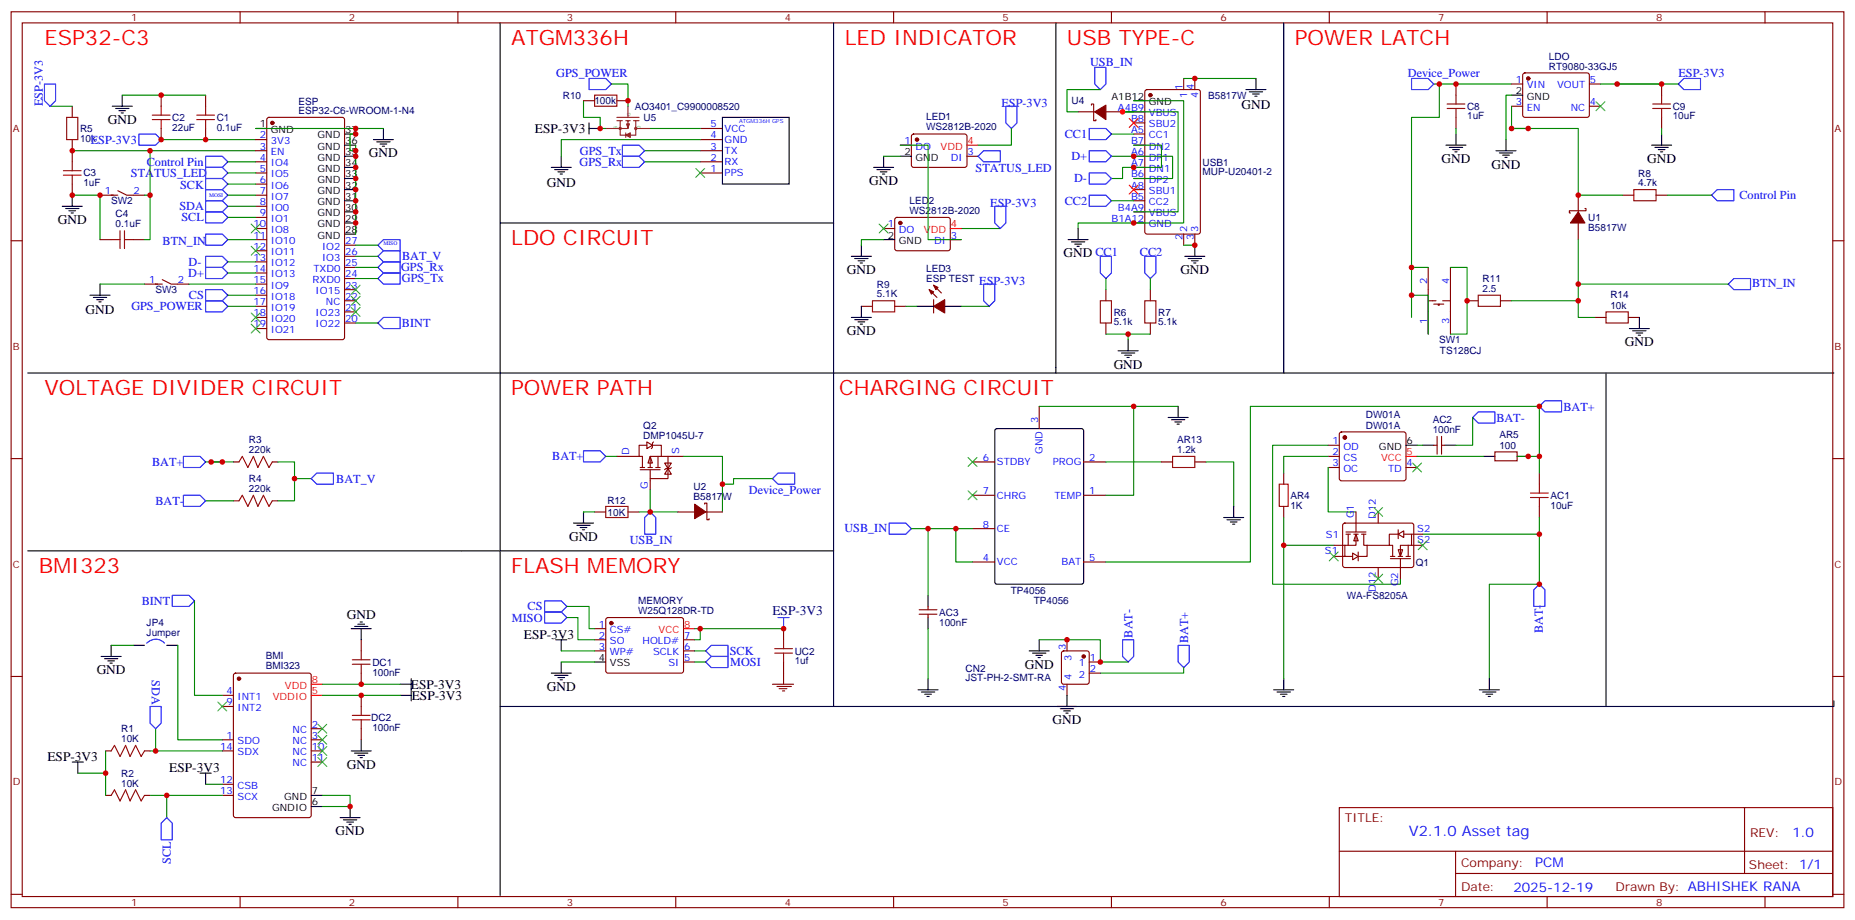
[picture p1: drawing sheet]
<svg xmlns="http://www.w3.org/2000/svg" width="589mm" height="292mm" viewBox="0 0 589 292" stroke-linecap="round" stroke-linejoin="round" font-family="sans-serif">
<g fill="none" stroke="#870000" stroke-width=".35">
<path d="M3.5 3.7h581.8v284.4h-581.8zM7.1 7.3h574.6v277.3h-574.6zM76.2 3.7v3.6M145.3 3.7v3.6M214.5 3.7v3.6M283.6 3.7v3.6M352.8 3.7v3.6M421.9 3.7v3.6M491.1 3.7v3.6M560.2 3.7v3.6M22.9 33.7v3.6M51.2 30.2v3.5"/>
<path d="M65.3 30.2v3.5M342.2 35.5h5.3M346.4 33.4v-.4h.7v5.3h.7v-.3M351 35.5h5.3M359.8 35.5h3.6M359.8 39h3.6M363.6 28.6l.5-.2h16.2l.6 .5 .1 44.7-.5 .6-16.4 .1-.7-.5v-44.7zM375.7 24.9v3.5M379.2 24.9v3.5M462.1 26.7v3.5M462.1 37.3v3.5M527.4 26.7v3.5"/>
<path d="M527.4 37.3v3.5M22.9 44.3v7.1M22.9 58.4v3.5M51.2 40.8v3.5M65.3 40.8v3.5M222.2 40.8h7.1M222.2 44.3h7.1M222.2 47.8h7.1M222.2 51.4h7.1M222.2 54.9h7.1M285.8 46.1h3.5M289.5 42.8l.5-.3 16.5 .1 .4 .7v9.4l-.7 .4h-16.5l-.4-.7v-9.1z"/>
<path d="M306.9 49.6h3.5M359.8 46.1h3.6M359.8 49.6h3.6M359.8 42.5h3.6M359.8 53.1h3.6M359.8 56.7h3.6M3.5 76.4h3.6M359.8 67.2h3.6M359.8 70.8h3.6M359.8 60.2h3.6M359.8 63.7h3.6M375.7 74.3v3.5"/>
<path d="M379.2 74.3v3.5M581.7 76.4h3.6M273.4 97.2h3.5M284 97.2h3.5M294.9 91.9l2.5 2.5M296.3 95.1v4.2M296.3 90.5l2.5 2.5M351 91.9v3.6M365.1 91.9v3.6M453.3 84.9v21.1M453.3 95.5h2.5M455.1 96.5h3.2"/>
<path d="M456.5 96.5v.4h.3v-.4M457.9 95.5h2.5M460.4 84.9v21.1M351 102.5v3.5M365.1 102.5v3.5M329.8 129v7M425.3 137.3l.5-.2h19.8l.5 .2 .2 .5-.1 14.4-.6 .4-20.1-.1-.4-.6v-14.1zM456.1 138.5v5.6M457.6 138.5v5.6M3.5 145.6h3.6M74.1 146.6h1.7M74.1 159h1.7"/>
<path d="M86.4 146.6h1.8M86.4 159h1.8M308.7 146.6h7M308.7 157.2h7M344 146.6h7M344 157.2h7M407.5 150.1v3.6M421.6 141.3h3.5M421.6 144.9h3.5M421.6 148.4h3.5M446.3 148.4h3.5M455.1 141.3h1"/>
<path d="M457.6 141.3h1M474.5 143.4h7v2.9h-7zM488.6 150.1v3.6M581.7 145.6h3.6M308.7 178.4h7M308.7 167.8h7M344 178.4h7M407.5 160.7v3.6M423.3 176.6h3.6M488.6 160.7v3.6M188.7 199.5h3.6M192.5 196.2l.5-.2h23.3l.5 .2 .2 .5-.1 16.5-.6 .4h-23.6l-.4-.7v-16.2z"/>
<path d="M248.7 199.5v3.6M291.7 194.9h5.7M291.7 193.5h5.7M294.6 192.5v1M294.6 194.9v1.1M3.5 214.7h3.6M74.3 213.8l.5-.2h23.3l.6 .5 .1 44.7-.5 .6-23.5 .1-.7-.5v-44.7zM114.7 203.1v3.5M114.7 213.6v3.6M188.7 203.1h3.6M188.7 206.6h3.6M217 203.1h3.5"/>
<path d="M217 206.6h3.5M217 210.1h3.5M248.7 210.1v3.5M581.7 214.7h3.6M33.5 238.3h1.8M45.9 238.3h1.7M70.6 220.7h3.5M70.6 224.2h3.5M70.6 234.8h3.5M70.6 238.3h3.5M98.8 234.8h3.5M98.8 238.3h3.5"/>
<path d="M98.8 231.3h3.5M114.7 220.7v3.5M114.7 231.3v3.5M33.5 252.4h1.8M45.9 252.4h1.7M70.6 248.9h3.5M70.6 252.4h3.5M98.8 241.9h3.5M425.1 256.3h156.6v28.3h-156.6zM553.7 256.4v20.8M425.1 270.2h156.5M462 277.2h119.6"/>
<path d="M462 270.2v14.1M3.5 283.8h3.6M76.2 284.6v3.5M145.3 284.6v3.5M214.5 284.6v3.5M283.6 284.6v3.5M352.8 284.6v3.5M421.9 284.6v3.5M491.1 284.6v3.5M560.2 284.6v3.5M581.7 283.8h3.6"/>
</g>
<g fill="none" stroke="#000" stroke-width=".35">
<path d="M158.7 7.3v276.9M264.6 7.3v167.5h-255.8M335.1 7.3v111.1M35.6 33.7h6.4M36.7 34.4h4.2M37.7 35.1h2.2M38.5 35.8h.7M38.8 30.2v3.5M187 39v3.5M229.3 37.3h21.2v21.1h-21.2zM359.8 32h3.6M175 53.1h6.3"/>
<path d="M176 53.8h4.3M177.1 54.5h2.1M177.8 55.2h.7M178.2 49.6v3.5M187 40.8h3.5M277.3 53.1h6.3M278.3 53.8h4.3M279.4 54.5h2.1M280.1 55.2h.7M280.5 49.6v3.5M285.8 49.6h3.5M459 46.1h6.3"/>
<path d="M460 46.8h4.3M461.1 47.5h2.1M461.8 48.2h.7M462.1 42.5v3.6M524.2 46.1h6.4M525.3 46.8h4.2M526.3 47.5h2.2M527 48.2h.8M527.4 42.5v3.6M19.8 65.5h6.3M20.8 66.2h4.2M21.9 66.9h2.1"/>
<path d="M22.6 67.6h.7M22.9 61.9v3.6M158.7 70.8h105.9M273.4 77.8v3.6M339 76.1h6.4M340.1 76.8h4.2M341.1 77.5h2.2M341.8 78.2h.7M342.2 72.5v3.6M270.2 81.4h6.4M271.3 82.1h4.2M272.3 82.8h2.2"/>
<path d="M273 83.5h.8M273.4 97.2v3.6M291 97.2h5.3M299.9 97.2h5.3M8.8 118.4h398.7M270.2 100.8h6.4M271.3 101.5h4.2M272.3 102.2h2.2M273 102.9h.8M354.9 111.3h6.3M356 112h4.2M357 112.7h2.1"/>
<path d="M357.7 113.5h.7M358.1 107.8v3.5M316 136.2l.4-.2h26.9l.6 .5 .1 48.2-.5 .7h-27.1l-.6-.4-.1-48.3zM370.8 132.5h6.3M371.8 133.2h4.3M372.9 133.9h2.1M373.6 134.6h.7M373.9 129v3.5M446.3 141.3h3.5M451.6 141.3h3.5M458.6 141.3h3.5M471 144.9h3.5"/>
<path d="M481.5 144.9h3.6M388.4 164.3h6.4M389.5 165h4.2M390.5 165.7h2.1M391.2 166.4h.7M391.6 160.7v3.6M111.5 199.5h6.3M112.5 198.8h4.3M113.6 198.1h2.1M114.3 197.4h.7M114.7 199.5v3.6M294.6 188.9v3.6"/>
<path d="M294.6 196v3.5M32.1 208.4h6.4M33.2 209.1h4.2M34.2 209.8h2.1M34.9 210.5h.7M35.3 204.8v3.6M42.3 204.8h3.6M52.9 204.8h3.5M127 217.2h3.5M130.5 215.4v7.1M175 213.6h6.3M176 214.3h4.3"/>
<path d="M176.4 203.1h3.5M177.1 215.1h2.1M177.8 215.8h.7M178.2 203.1v3.5M178.2 210.1v3.5M188.7 210.1h3.6M291.4 218.9h6.3M292.5 219.6h4.2M294.6 215.4v3.5M404.3 218.9h6.3M405.3 219.6h4.3M407.5 215.4v3.5"/>
<path d="M469.5 218.9h6.4M470.6 219.6h4.2M472.7 215.4v3.5M111.5 238.3h6.3M112.5 239h4.3M113.6 239.7h2.1M114.7 234.8v3.5M127 220.7h3.5M293.5 220.3h2.1M294.2 221.1h.7M406.4 220.3h2.1M407.1 221.1h.7"/>
<path d="M471.7 220.3h2.1M472.4 221.1h.7M22.9 241.9h3.6M24.7 241.9v3.5M63.5 245.4h3.5M65.3 245.4v3.5M98.8 256h3.5M98.8 252.4h3.5M107.9 259.5h6.4M111.1 256v3.5M114.3 240.5h.7M109 260.2h4.2"/>
<path d="M110.1 260.9h2.1M110.8 261.6h.7"/>
</g>
<g fill="#870000" stroke="#870000" stroke-width=".35">
<path d="M296.3 90.5l1.4 .7-.7 .7z"/>
<path d="M294.9 91.9l1.4 .7-.7 .7z"/>
<path d="M296.3 97.2l3.6-2.1v4.2z"/>
<path d="M347.5 35.5l3.5-2.1v4.6z"/>
<circle cx="75.8" cy="215.4" r=".53"/>
<circle cx="194" cy="197.8" r=".53"/>
<circle cx="291" cy="44.3" r=".53"/>
<circle cx="365.1" cy="30.2" r=".53"/>
<circle cx="426.9" cy="138.9" r=".53"/>
</g>
<path d="M358.4 37.6l2.8 2.8M361.2 37.6l-2.8 2.8M306.9 46.1h3.5M358.4 58.8l2.8 2.8M361.2 58.8l-2.8 2.8M446.3 144.9h3.5M217 199.5h3.5M98.8 217.2h3.5M98.8 220.7h3.5" fill="none" stroke="#f00" stroke-width=".35"/>
<g fill="none" stroke="#008700" stroke-width=".35">
<path d="M15.9 33.7h7M359.8 32h15.9v38.8h-33.5v1.7M359.8 35.5h-3.5h17.6v31.7h-14.1M455.1 26.7h24.7M513.3 26.7h19.4M22.9 47.8h58.2M51.2 44.3h29.9M204.6 47.8h17.6M204.6 51.4h17.6M280.5 49.6h5.3M321 40.8v5.3h-10.6M352.8 49.6h19.4v7.1h-12.4"/>
<path d="M352.8 42.5h7M359.8 46.1h8.9v7h-12.4v3.6h-3.5M462.1 40.8v1.7M527.4 40.8v1.7M305.2 72.5h12.3M352.8 63.7h7M287.5 97.2h3.5M305.2 97.2h8.8M351 88.4v3.5M365.1 88.4v3.5M351 106h14.1M358.1 106v1.8"/>
<path d="M329.8 129h44.1M359.8 129v28.2h-8.8M65.3 159h8.8M88.2 146.6h5.3v12.4h-5.3M93.5 151.9h5.3M351 146.6h17.7M382.8 146.6h8.8v14.1M421.6 144.9h-14.1v5.2M421.6 148.4v14.1h8.8M421.6 141.3h-17.7v44.1h40.6v-1.7M449.8 141.3h1.8M481.5 144.9h7.1"/>
<path d="M488.6 150.1v-21.1h-91.7v49.4h-45.9M294.6 167.8v21.1M303.4 167.8v10.6h5.3M407.5 173.1h15.8M407.5 164.3v51.1M451.6 169.5h37M488.6 164.3v21.1h-15.9v30M179.9 196h3.5v7.1h5.3M179.9 192.5h7.1v7h1.7M220.5 199.5h28.2M222.2 199.5v3.6h-1.7M294.6 199.5v15.9"/>
<path d="M35.3 204.8h7M56.4 204.8v30h14.2M102.3 217.2h24.7M178.2 210.1h10.5M178.2 206.6h10.5M220.5 210.1h3.5M220.5 206.6h3.5M338.7 203.1h10.5v7h8.9M375.7 211.9v1.7h-26.5M33.5 238.3v14.1M47.6 238.3h23M49.4 231.3v7"/>
<path d="M102.3 220.7h24.7M24.7 245.4h8.8M47.6 252.4h23M52.9 252.4v7.1M65.3 248.9h5.3M102.3 252.4h8.8v3.6h-8.8"/>
</g>
<g fill="none" stroke="#a10000" stroke-width=".35">
<path d="M21.2 37.3h3.5v7h-3.5zM48.3 38h5.7M48.3 36.5h5.7M51.2 33.7v2.8M51.2 38v2.8M62.4 38h5.7M62.4 36.5h5.7M65.3 33.7v2.8M65.3 38v2.8M459.3 34.4h5.7M459.3 33h5.7M462.1 30.2v2.8"/>
<path d="M462.1 34.4v2.9M524.6 34.4h5.6M524.6 33h5.6M527.4 30.2v2.8M527.4 34.4v2.9M20.1 55.6h5.7M20.1 54.2h5.7M22.9 51.4v2.8M22.9 55.6v2.8M276.9 95.5h7.1v3.5h-7.1zM349.2 95.5h3.6v7h-3.6zM363.4 95.5h3.5v7h-3.5z"/>
<path d="M75.8 146.6l1.1-1.7 1.8 3.5 1.7-3.5 1.4 3.5 1.8-3.5 1.8 3.5 1-1.8M75.8 159l1.1-1.8 1.8 3.5 1.7-3.5 1.4 3.5 1.8-3.5 1.8 3.5 1-1.7M406 153.7h2.9v7h-2.9zM485.8 157.9h5.6M485.8 156.5h5.6M488.6 153.7v2.8M488.6 157.9v2.8M111.8 209.4h5.7M111.8 210.8h5.7M114.7 206.6v2.8M114.7 210.8v2.8M245.9 207.3h5.6"/>
<path d="M245.9 205.9h5.6M248.7 203.1v2.8M248.7 207.3v2.8M35.3 238.3l1-1.7 1.8 3.5 1.8-3.5 1.4 3.5 1.7-3.5 1.8 3.5 1.1-1.8M111.8 227h5.7M111.8 228.5h5.7M114.7 224.2v2.8M114.7 228.5v2.8M35.3 252.4l1-1.7 1.8 3.5 1.8-3.5 1.4 3.5 1.7-3.5 1.8 3.5 1.1-1.8"/>
</g>
<g fill="none" stroke="#00f" stroke-width=".35">
<path d="M319.3 33.7h3.5v5.3l-1.8 1.8-1.7-1.8zM347.5 21.4h3.5v5.3l-1.8 1.7-1.7-1.7zM448 24.9h5.3l1.8 1.8-1.8 1.7h-5.3zM532.7 26.7l1.8-1.8h5.3v3.5h-5.3zM65.3 56.7h5.3l1.7 1.7-1.7 1.8h-5.3zM65.3 53.1h5.3l1.7 1.8-1.7 1.8h-5.3zM197.6 49.6h5.2l1.8 1.8-1.8 1.7h-5.2zM197.6 46.1h5.2l1.8 1.7-1.8 1.8h-5.2zM310.4 49.6l1.8-1.8h5.3v3.6h-5.3zM345.7 40.8h5.3l1.8 1.7-1.8 1.8h-5.3zM345.7 54.9h5.3l1.8 1.8-1.8 1.7h-5.3zM345.7 47.8h5.3l1.8 1.8-1.8 1.8h-5.3z"/>
<path d="M65.3 67.2h5.3l1.7 1.8-1.7 1.8h-5.3zM65.3 63.7h5.3l1.7 1.8-1.7 1.7h-5.3zM65.3 60.2h5.3l1.7 1.7-1.7 1.8h-5.3zM119.9 77.8l1.8-1.7h5.3v3.5h-5.3zM345.7 61.9h5.3l1.8 1.8-1.8 1.8h-5.3zM65.3 91.9h5.3l1.7 1.8-1.7 1.8h-5.3zM65.3 84.9h5.3l1.7 1.7-1.7 1.8h-5.3zM65.3 81.4h5.3l1.7 1.7-1.7 1.8h-5.3zM119.9 81.4l1.8-1.8h5.3v3.5h-5.3zM119.9 88.4l1.8-1.8h5.3v3.6h-5.3zM119.9 84.9l1.8-1.8h5.3v3.5h-5.3zM312.2 90.2h3.5v5.3l-1.7 1.7-1.8-1.7z"/>
<path d="M349.2 81.4h3.6v5.2l-1.8 1.8-1.8-1.8zM363.4 81.4h3.5v5.2l-1.8 1.8-1.7-1.8zM488.6 129l1.8-1.8h5.3v3.5h-5.3zM58.2 157.2h5.3l1.8 1.8-1.8 1.7h-5.3zM98.8 151.9l1.7-1.8h5.3v3.6h-5.3zM282.2 166h5.3l1.8 1.8-1.8 1.7h-5.3zM172.9 194.2h5.3l1.7 1.8-1.7 1.8h-5.3zM172.9 190.7h5.3l1.7 1.8-1.7 1.7h-5.3zM246.9 196h3.6M248.7 196v3.5M488.6 185.4l1.8 1.8v5.3h-3.6v-5.3zM46.6 204.1a4 4 0 0 1 5.6 0"/>
<path d="M224 210.1l1.8-1.7h5.3v3.5h-5.3zM224 206.6l1.8-1.8h5.3v3.6h-5.3zM356.3 203.1h3.5v5.3l-1.7 1.7-1.8-1.7zM373.9 204.8h3.6v5.3l-1.8 1.8-1.8-1.8zM47.6 224.2h3.6v5.3l-1.8 1.8-1.8-1.8zM51.2 261.3l1.7-1.8 1.8 1.8v5.3h-3.5z"/>
</g>
<path d="M245.2 217.2h6.7M246.6 217.9h4.6M247.3 218.6h2.5M248.4 219.3h.7M248.7 213.6v3.6" fill="none" stroke="#800000" stroke-width=".35"/>
<g fill="#fff" stroke="#870000" stroke-width=".35">
<path d="M430.4 169.5l.7 2.2h-1.4z"/>
<path d="M429.3 175.5l1.8 1.1-1.8 1.1z"/>
</g>
<path d="M423.3 173.1h3.6M427.2 168.8h6.4M427.2 169.5h1.4M427.9 169.5v3.6M429.7 169.5h1.4M430.4 169.5v3.6h-3.5v3.5h2.4M430.4 162.5v6.3M431.1 175.2v2.8M432.2 169.5h1.4M432.9 169.5v3.6h1v3.5h-2.8M437.4 162.5v3.5" fill="none" stroke="#870000" stroke-width=".35"/>
<g fill="#fff" stroke="#870000" stroke-width=".35">
<path d="M443.8 174.5h1.4l-.7 2.1z"/>
<path d="M443.8 169.5l1.8-1v2.1z"/>
</g>
<g fill="none" stroke="#870000" stroke-width=".35">
<path d="M426.4 166.2l.5-.2 21.4 .1 .4 .6v13l-.7 .4h-21.4l-.4-.7v-12.7zM433.9 173.1h7.1M441.3 177.3h6.4M441.3 176.6h1.4M443.8 169.5h-2.8v3.6h1v3.5M443.8 168.1v2.9M443.8 176.6h1.4M444.5 177.3v6.4M445.6 169.5h2.4v3.6h-3.5v3.5M446.3 176.6h1.4M447 173.1v3.5M448 173.1h3.6"/>
<path d="M448 169.5h3.6M437.4 180.1v3.6"/>
</g>
<path d="M289.3 167.8h19.4" fill="none" stroke="#008700" stroke-width=".35"/>
<path d="M407.5 118.4h174.6" fill="none" stroke="#000" stroke-width=".35"/>
<path d="M206.4 144.9l.7 2.1h-1.4z" fill="#fff" stroke="#870000" stroke-width=".35"/>
<g fill="none" stroke="#870000" stroke-width=".35">
<path d="M84.9 37.5l.5-.2h23.3l.6 .4 .1 69.4-.5 .7h-23.5l-.7-.5v-69.3zM185.2 32h3.5M195.8 32h3.5M479.8 26.7h3.5M479.8 33.7h3.5M483.5 23.3l.5-.2 20 .1 .5 .6-.1 13-.6 .5-20.1-.1-.4-.7v-12.7zM504.5 26.7h3.5M504.5 33.7h3.5M81.1 44.3h3.6M81.1 47.8h3.6M81.1 51.4h3.6M81.1 54.9h3.6"/>
<path d="M81.1 58.4h3.6M31.7 61.9h5.7M31.7 76.1h3.6M37.4 60.5l2.8 1.4h5.7M42.3 76.1h3.6M81.1 61.9h3.6M81.1 72.5h3.6M81.1 76.1h3.6M81.1 65.5h3.6M81.1 69h3.6M81.1 79.6h3.6M109.4 77.8h3.5"/>
<path d="M280.5 72.5h3.5M284.2 69.2l.5-.2 16.5 .1 .4 .6v9.5l-.7 .4-16.5-.1-.4-.6v-9.2zM301.6 76.1h3.6M500.9 61.9v5.3M500.9 70.8v5.3M503.1 66.2h.3v.7h-5.3v.7h.4M515.1 61.9h3.5M525.6 61.9h3.6M45.9 90.2h5.6M51.5 88.8l2.8 1.4h5.7M81.1 83.1h3.6M81.1 86.6h3.6"/>
<path d="M81.1 90.2h3.6M81.1 93.7h3.6M81.1 97.2h3.6M109.4 99h3.5M109.4 95.5h3.5M109.4 91.9h3.5M109.4 88.4h3.5M109.4 84.9h3.5M109.4 81.4h3.5M465.7 95.5h3.5M476.2 95.5h3.6M81.1 100.8h3.6"/>
<path d="M81.1 104.3h3.6M109.4 102.5h3.5M506.2 100.8h3.6M516.8 100.8h3.5M195.8 144.9h7M203.2 149.1h6.3M203.2 148.4h1.4M205.3 140.3l1.8 1-1.8 1.1zM205.3 141.3h-2.5v3.6h1.1v3.5M205.7 148.4h1.4M206.4 149.1v6.3M207.1 141.3h2.8v3.6"/>
<path d="M207.4 140.3l-.3 .3v1.4l-.4 .4M208.1 148.4h1.4M208.8 144.9v3.5M209.9 144.9h-3.5v3.5M209.9 144.9h7.1M211 147h2.1l-1.1 1.7zM212 148.7l1.1 1.8h-2.1zM212 144.9v7h-5.6M213.1 148.4l-.4 .3h-1.4l-.3 .4M368.7 146.6h3.5M379.2 146.6h3.6M188.7 162.5h3.6"/>
<path d="M199.3 162.5h3.5M215.2 162.5h5.3M223.7 160v-.3h.7v5.3h.7v-.4M224 162.5h5.3M337.1 206.8l.5-.2h7.4l.5 .2 .2 .5v9.2l-.2 .5-.5 .2h-7.4l-.5-.3-.2-.4v-9.2zM338.7 203.1v3.5M338.7 217.2v3.5M345.7 210.1h3.5M345.7 213.6h3.5"/>
</g>
<g fill="none" stroke="#00f" stroke-width=".35">
<path d="M14.1 26.7h3.5v5.3l-1.7 1.7-1.8-1.7zM187 24.9h5.3l1.7 1.8-1.7 1.7h-5.3zM44.1 42.5h5.3l1.8 1.8-1.8 1.8h-5.3zM65.3 49.6h5.3l1.7 1.8-1.7 1.7h-5.3zM65.3 74.3h5.3l1.7 1.8-1.7 1.7h-5.3zM315.7 65.5h3.6v5.3l-1.8 1.7-1.8-1.7zM543.3 61.9l1.7-1.7h5.3v3.5h-5.3zM65.3 95.5h5.3l1.7 1.7-1.7 1.8h-5.3zM548.6 90.2l1.7-1.8h5.3v3.5h-5.3zM119.9 102.5l1.8-1.7h5.3v3.5h-5.3zM467.4 132.5l1.8-1.8h5.3v3.6h-5.3zM58.2 144.9h5.3l1.8 1.7-1.8 1.8h-5.3z"/>
<path d="M185.2 143.1h5.3l1.8 1.8-1.8 1.7h-5.3zM245.2 151.9l1.7-1.8h5.3v3.6h-5.3zM206.4 162.5l1.7 1.8v5.2h-3.5v-5.2zM54.7 188.9h5.3l1.7 1.8-1.7 1.8h-5.3z"/>
</g>
<path d="M188.7 30.2h7.1v3.5h-7.1zM35.3 76.1h2.8M38.1 73.2v5.7M39.5 76.1h2.8M39.5 73.2v5.7M518.6 60.2h7v3.5h-7zM469.2 93.7h7v3.5h-7zM509.8 99h7v3.5h-7zM372.2 144.9h7v3.5h-7zM192.3 160.7h7v3.6h-7z" fill="none" stroke="#a10000" stroke-width=".35"/>
<g fill="none" stroke="#000" stroke-width=".35">
<path d="M407.5 7.3v111.1M395.5 28.4h6.3M396.5 29.1h4.3M397.6 29.8h2.1M398.3 30.6h.7M398.6 24.9v3.5M479.8 30.2h3.5M81.1 40.8h3.6M109.4 56.7h3.5M109.4 53.1h3.5M109.4 49.6h3.5M109.4 46.1h3.5"/>
<path d="M109.4 42.5h3.5M118.5 44.3h6.4M119.6 45h4.2M120.6 45.7h2.2M121.4 46.4h.7M121.7 40.8v3.5M474.8 47.8h6.4M475.9 48.5h4.2M477 49.2h2.1M477.7 50h.7M478 44.3v3.5M109.4 74.3h3.5"/>
<path d="M109.4 70.8h3.5M109.4 67.2h3.5M109.4 63.7h3.5M109.4 60.2h3.5M280.5 76.1h3.5M379.2 77.8v3.6M28.6 93.7h6.3M29.6 94.4h4.3M30.7 95.1h2.1M31.4 95.8h.7M31.7 90.2v3.5M376.1 81.4h6.3"/>
<path d="M377.1 82.1h4.3M378.2 82.8h2.1M378.9 83.5h.7M509.8 118.4v105.8M517.2 104.3h6.3M518.2 105h4.3M519.3 105.7h2.1M520 106.4h.7M520.3 100.8v3.5M182 166h6.4M183.1 166.7h4.2M184.1 167.4h2.2"/>
<path d="M184.9 168.1h.7M185.2 162.5v3.5M264.6 174.8v49.4M326.7 206.6h6.3M327.7 207.3h4.3M328.8 208h2.1M329.5 208.7h.7M329.8 203.1v3.5M158.7 224.2h105.9M335.5 224.2h6.3M336.5 224.9h4.3M337.6 225.6h2.1"/>
<path d="M338.3 226.3h.7M338.7 220.7v3.5M582.1 222.5v1.7h-317.5"/>
</g>
<g fill="none" stroke="#008700" stroke-width=".35">
<path d="M38.8 30.2h26.5M185.2 32v5.3h5.3v3.5h1.8M194 26.7h5.3v7M349.2 28.4h-10.5v7.1h3.5M375.7 24.9h22.9M456.8 26.7v10.6h-8.8v47.6M479.8 33.7v7.1h5.3M479.8 30.2h-1.8v14.1M508 26.7h19.4M47.6 47.8v14.1h-1.7M72.3 54.9h8.8M72.3 51.4h8.8"/>
<path d="M72.3 58.4h8.8M81.1 40.8h31.8v1.7h-1.8v5.3h1.8v26.5M112.9 40.8h8.8M112.9 46.1v1.7M206.4 40.8h15.8M222.2 44.3h-44v5.3M285.8 46.1h8.8v30h10.6M479.8 40.8h21.1v21.1h14.2M22.9 61.9h8.8v14.2M47.6 61.9v14.2h-1.7M72.3 65.5h8.8M72.3 69h8.8"/>
<path d="M72.3 76.1h8.8M72.3 61.9h8.8M112.9 77.8h7M280.5 76.1h-7.1v1.7M375.7 77.8h3.5M500.9 76.1v14.1h47.7M529.2 61.9h14.1M31.7 90.2h14.2M60 90.2h21.1M72.3 83.1h8.8M72.3 86.6h8.8M72.3 97.2h8.8"/>
<path d="M72.3 93.7h8.8M112.9 88.4h7M112.9 84.9h7M112.9 81.4h7M448 93.7h5.3v12.3M453.3 84.9h-5.3v15.9M460.4 84.9h5.3v21.1h-5.3M500.9 90.2v5.3h-21.1M500.9 95.5v5.3h5.3M112.9 102.5h7M467.4 132.5v8.8h-5.3M65.3 146.6h8.8"/>
<path d="M192.3 144.9h3.5M206.4 155.4v7.1M217 144.9h12.3v17.6M245.2 151.9h-12.4v1.8h-3.5M449.8 144.9h21.2M185.2 162.5h3.5M202.8 162.5h12.4M61.7 190.7v30h8.9M329.8 203.1h8.9"/>
</g>
<g fill="none" stroke="#8c2424" stroke-width=".35">
<path d="M195.8 37.3h7M195.8 38.3h1.8M196.8 38.3v4.6h5v-4.6M198.6 38.3h1.4M199 39.4l.3 1M199 39.4h.7M199 39.4l.3 1.4M199.3 33.7v3.6M199.3 38.3v2.1M199.7 39.4l-.4 .7M199.7 39.4l-.4 1M199.7 39.4l-.4 1.4"/>
<path d="M201.1 38.3h1.7M192.3 40.8h7M198.6 42.9l1.4-.7v1.4zM198.6 42.2v1.4M199.3 42.9l.4 .4M199.3 42.9l.7 .4M199.7 42.5l-.4 .4M200 42.5l-.7 .4M201.8 40.8h4.6"/>
<circle cx="196.9" cy="40.8" r=".35"/>
<circle cx="201.8" cy="40.8" r=".35"/>
</g>
<g fill="none" stroke="#3c3" stroke-width=".35">
<path d="M506.6 32.3l2.8 2.8M509.4 32.3l-2.8 2.8M220.8 53.5l2.9 2.8M223.7 53.5l-2.9 2.8M79.7 71.1l2.8 2.8M79.7 78.2l2.8 2.8M82.5 71.1l-2.8 2.8M82.5 78.2l-2.8 2.8M279 71.1l2.9 2.8M281.9 71.1l-2.9 2.8M79.7 99.3l2.8 2.9M82.5 99.3l-2.8 2.9"/>
<path d="M111.5 94.1l2.8 2.8M111.5 97.6l2.8 2.8M111.5 90.5l2.8 2.8M114.3 94.1l-2.8 2.8M114.3 97.6l-2.8 2.8M114.3 90.5l-2.8 2.8M79.7 102.9l2.8 2.8M82.5 102.9l-2.8 2.8M307.3 145.2l2.8 2.8M307.3 155.8l2.8 2.8M310.1 145.2l-2.8 2.8M310.1 155.8l-2.8 2.8"/>
<path d="M448.4 147l2.8 2.8M451.2 147l-2.8 2.8M421.9 175.2l2.8 2.8M424.7 175.2l-2.8 2.8M436 161.1l2.9 2.8M438.9 161.1l-2.9 2.8M450.1 171.7l2.9 2.8M453 171.7l-2.9 2.8M436 182.2l2.9 2.9M438.9 182.2l-2.9 2.9M69.1 222.8l2.9 2.8M72 222.8l-2.9 2.8"/>
<path d="M100.9 229.9l2.8 2.8M100.9 233.4l2.8 2.8M100.9 236.9l2.8 2.8M103.7 229.9l-2.8 2.8M103.7 233.4l-2.8 2.8M103.7 236.9l-2.8 2.8M100.9 240.5l2.8 2.8M103.7 240.5l-2.8 2.8"/>
</g>
<g fill="#870000" stroke="#870000" stroke-width=".35">
<path d="M500.9 67.2l2.2 3.6h-4.6z"/>
<path d="M220.5 160l3.5 2.5-3.5 2.1z"/>
<circle cx="285.7" cy="70.8" r=".53"/>
<circle cx="86.4" cy="39" r=".53"/>
<circle cx="485.1" cy="24.9" r=".53"/>
<circle cx="344" cy="208.4" r=".53"/>
</g>
<path d="M301.6 72.5h3.6" fill="none" stroke="#f00" stroke-width=".35"/>
<g fill="#c00">
<circle cx="33.5" cy="245.4" r=".88"/>
<circle cx="111.1" cy="256" r=".88"/>
<circle cx="49.4" cy="238.3" r=".88"/>
<circle cx="52.9" cy="252.4" r=".88"/>
<circle cx="114.7" cy="217.2" r=".88"/>
<circle cx="114.7" cy="220.7" r=".88"/>
<circle cx="93.5" cy="151.9" r=".88"/>
<circle cx="248.7" cy="199.5" r=".88"/>
<circle cx="222.3" cy="199.5" r=".88"/>
<circle cx="358.1" cy="106" r=".88"/>
<circle cx="527.4" cy="26.7" r=".88"/>
<circle cx="462.1" cy="26.7" r=".88"/>
<circle cx="488.6" cy="185.4" r=".88"/>
<circle cx="488.6" cy="129" r=".88"/>
<circle cx="407.5" cy="173.1" r=".88"/>
<circle cx="488.6" cy="144.9" r=".88"/>
<circle cx="488.6" cy="169.5" r=".88"/>
<circle cx="485.1" cy="144.9" r=".88"/>
<circle cx="294.6" cy="167.8" r=".88"/>
<circle cx="303.4" cy="167.8" r=".88"/>
<circle cx="206.4" cy="162.5" r=".88"/>
<circle cx="359.8" cy="129" r=".88"/>
<circle cx="379.2" cy="77.8" r=".88"/>
<circle cx="448" cy="93.7" r=".88"/>
<circle cx="47.6" cy="47.8" r=".88"/>
<circle cx="22.9" cy="61.9" r=".88"/>
<circle cx="199.3" cy="32" r=".88"/>
<circle cx="190.5" cy="40.8" r=".88"/>
<circle cx="65.3" cy="44.3" r=".88"/>
<circle cx="51.2" cy="44.3" r=".88"/>
<circle cx="51.2" cy="30.2" r=".88"/>
<circle cx="379.2" cy="24.9" r=".88"/>
<circle cx="359.8" cy="53.1" r=".88"/>
<circle cx="359.8" cy="49.6" r=".88"/>
</g>
<circle cx="356.3" cy="35.5" r=".88" fill="#f00"/>
<g fill="#c00">
<circle cx="359.8" cy="70.8" r=".88"/>
<circle cx="112.9" cy="70.8" r=".88"/>
<circle cx="112.9" cy="67.2" r=".88"/>
<circle cx="112.9" cy="63.7" r=".88"/>
<circle cx="112.9" cy="60.2" r=".88"/>
<circle cx="112.9" cy="56.7" r=".88"/>
<circle cx="112.9" cy="53.1" r=".88"/>
<circle cx="112.9" cy="49.6" r=".88"/>
<circle cx="112.9" cy="42.5" r=".88"/>
<circle cx="112.9" cy="47.8" r=".88"/>
<circle cx="513.3" cy="26.7" r=".88"/>
<circle cx="338.7" cy="203.1" r=".88"/>
<circle cx="349.3" cy="210.1" r=".88"/>
<circle cx="479.8" cy="40.8" r=".88"/>
<circle cx="485.1" cy="40.8" r=".88"/>
<circle cx="500.9" cy="61.9" r=".88"/>
<circle cx="465.7" cy="95.5" r=".88"/>
<circle cx="500.9" cy="90.2" r=".88"/>
<circle cx="500.9" cy="95.5" r=".88"/>
<circle cx="456.8" cy="26.7" r=".88"/>
<circle cx="448" cy="84.9" r=".88"/>
<circle cx="229.3" cy="153.7" r=".88"/>
<circle cx="112.9" cy="40.8" r=".88"/>
<circle cx="22.9" cy="47.8" r=".88"/>
<circle cx="47.6" cy="61.9" r=".88"/>
<circle cx="31.8" cy="61.9" r=".88"/>
<circle cx="70.6" cy="146.6" r=".88"/>
<circle cx="67" cy="146.6" r=".88"/>
</g>
<g font-size="6.7" fill="#f00">
<text x="14.1" y="14.3">ESP32-C3</text>
<text x="162.3" y="14.3">ATGM336H</text>
<text x="268.1" y="14.3">LED INDICATOR</text>
<text x="338.7" y="14.3">USB TYPE-C</text>
<text x="411" y="14.3">POWER LATCH</text>
<text x="162.3" y="77.8">LDO CIRCUIT</text>
<text x="14.1" y="125.4">VOLTAGE DIVIDER CIRCUIT</text>
<text x="162.3" y="125.4">POWER PATH</text>
<text x="266.3" y="125.4">CHARGING CIRCUIT</text>
<text x="12.3" y="181.9">BMI323</text>
<text x="162.3" y="181.9">FLASH MEMORY</text>
</g>
<text font-size="4.6" fill="#00f" x="447.2" y="265.4">V2.1.0 Asset tag</text>
<g font-size="4.2">
<text x="394.1" y="34.5">GND</text>
<text x="34.2" y="39.4">GND</text>
<text x="169.8" y="42.2">ESP-3V3</text>
<text x="117.1" y="50">GND</text>
<text x="457.6" y="51.7">GND</text>
<text x="473.4" y="53.5">GND</text>
<text x="522.8" y="51.7">GND</text>
<text x="173.6" y="59.2">GND</text>
<text x="275.9" y="58.8">GND</text>
<text x="18.3" y="71.1">GND</text>
<text x="337.6" y="81.7">GND CC1</text>
<text x="268.8" y="87">GND</text>
<text x="374.6" y="87">GND</text>
<text x="27.2" y="99.8">GND</text>
<text x="268.8" y="106.4">GND</text>
<text x="515.8" y="109.9">GND</text>
<text x="353.5" y="117">GND</text>
<text x="180.6" y="171.7">GND</text>
<text x="110.1" y="196.4">GND</text>
<text x="166.3" y="202.7">ESP-3V3</text>
<text x="30.7" y="214">GND</text>
<text x="325.3" y="212.2">GND</text>
<text x="130.4" y="218.6">ESP-3V3</text>
<text x="173.6" y="219.3">GND</text>
<text x="130.7" y="222.1">ESP-3V3</text>
<text x="334.1" y="229.9">GND</text>
<text x="15.1" y="241.5">ESP-3V3</text>
<text x="53.7" y="245">ESP-3V3</text>
<text x="110.1" y="244">GND</text>
<text x="106.5" y="265.1">GND</text>
</g>
<text font-size="4.2" fill="#000080" x="245.2" y="195.3">ESP-3V3</text>
<g font-size="4.2" fill="#00f">
<text x="568.9" y="265.6">1.0</text>
<text x="487.3" y="275.2">PCM</text>
<text x="480.3" y="283">2025-12-19</text>
</g>
<g font-size="3.9" fill="#00f">
<text x="346" y="20.9">USB_IN</text>
<text x="176.6" y="24.4">GPS_POWER</text>
<text x="446.9" y="24.4">Device_Power</text>
<text x="532.8" y="24.4">ESP-3V3</text>
<text x="13.6" y="33.7" transform="rotate(-90 13.6 33.7)">ESP-3V3</text>
<text x="317.9" y="34">ESP-3V3</text>
<text x="28.8" y="45.6">ESP-3V3</text>
<text x="338" y="43.8">CC1</text>
<text x="46.6" y="52.7">Control Pin</text>
<text x="184" y="52.7">GPS_Rx</text>
<text x="184.1" y="49.1">GPS_Tx</text>
<text x="340" y="50.8">D+</text>
<text x="41.6" y="56.2">STATUS_LED</text>
<text x="309.7" y="54.4">STATUS_LED</text>
<text x="340.9" y="57.9">D-</text>
<text x="57.2" y="60">SCK</text>
<text x="314.3" y="65.8">ESP-3V3</text>
<text x="338" y="64.9">CC2</text>
<text x="552.1" y="63.3">Control Pin</text>
<text x="57" y="66.7">SDA</text>
<text x="57.6" y="70.2">SCL</text>
<text x="51.6" y="77.8">BTN_IN</text>
<text x="127.6" y="82.7">BAT_V</text>
<text x="361.8" y="81.4">CC2</text>
<text x="59.8" y="87.9">D+</text>
<text x="59.9" y="84.4">D-</text>
<text x="127.3" y="86.1">GPS_Rx</text>
<text x="127.6" y="89.6">GPS_Tx</text>
<text x="60" y="94.8">CS</text>
<text x="310.8" y="90.5">ESP-3V3</text>
<text x="556.1" y="90.9">BTN_IN</text>
<text x="41.7" y="98.4">GPS_POWER</text>
<text x="127.6" y="103.9">BINT</text>
<text x="496.3" y="130.4">BAT+</text>
<text x="474.9" y="133.9">BAT-</text>
<text x="48.3" y="147.8">BAT+</text>
<text x="175.3" y="146.1">BAT+</text>
<text x="106.7" y="153.2">BAT_V</text>
<text x="49.4" y="160.2">BAT-</text>
<text x="237.7" y="156.7">Device_Power</text>
<text x="199.9" y="172.6">USB_IN</text>
<text x="268" y="169">USB_IN</text>
<text x="45" y="192">BINT</text>
<text x="162.5" y="197.3">MISO</text>
<text x="167.5" y="193.7">CS</text>
<text x="359.5" y="202.4" transform="rotate(-90 359.5 202.4)">BAT-</text>
<text x="489.7" y="201" transform="rotate(-90 489.7 201)">BAT-</text>
<text x="231.6" y="207.8">SCK</text>
<text x="377.1" y="204.2" transform="rotate(-90 377.1 204.2)">BAT+</text>
<text x="48.2" y="215.9" transform="rotate(90 48.2 215.9)">SDA</text>
<text x="231.8" y="211.4">MOSI</text>
<text x="54.2" y="274.2" transform="rotate(-90 54.2 274.2)">SCL</text>
</g>
<g font-size="3.9" fill="#800">
<text x="426.9" y="260.9">TITLE:</text>
<text x="555.5" y="265.6">REV:</text>
<text x="463.8" y="275.1">Company:</text>
<text x="555.1" y="275.7">Sheet: 1/1</text>
<text x="463.8" y="282.8">Date:</text>
<text x="512.8" y="282.9">Drawn By: ABHISHEK RANA</text>
</g>
<g font-size="3.2" fill="#800">
<text x="41.6" y="6.7">1</text>
<text x="110.8" y="6.7">2</text>
<text x="179.9" y="6.7">3</text>
<text x="249.1" y="6.7">4</text>
<text x="318.2" y="6.7">5</text>
<text x="387.3" y="6.7">6</text>
<text x="456.5" y="6.7">7</text>
<text x="525.6" y="6.7">8</text>
<text x="4.1" y="41.8">A</text>
<text x="582.3" y="41.8">A</text>
<text x="4.1" y="111">B</text>
<text x="582.3" y="111">B</text>
<text x="4.1" y="180.1">C</text>
<text x="582.3" y="180.1">C</text>
<text x="4.1" y="249.3">D</text>
<text x="582.3" y="249.3">D</text>
<text x="41.6" y="287.5">1</text>
<text x="110.8" y="287.5">2</text>
<text x="179.9" y="287.5">3</text>
<text x="249.1" y="287.5">4</text>
<text x="318.2" y="287.5">5</text>
<text x="387.3" y="287.5">6</text>
<text x="456.5" y="287.5">7</text>
<text x="525.6" y="287.5">8</text>
</g>
<g font-size="3.2" fill="#000080">
<text x="491.7" y="22.1">RT9080-33GJ5</text>
<text x="491.7" y="19.1">LDO</text>
<text x="94.8" y="33.2">ESP</text>
<text x="178.7" y="31.4">R10</text>
<text x="188.7" y="33.1">100k</text>
<text x="201.5" y="34.9">AO3401_C9900008520</text>
<text x="340.1" y="33.1">U4</text>
<text x="383.5" y="31.3">B5817W</text>
<text x="465.7" y="34.9">C8</text>
<text x="530.9" y="34.9">C9</text>
<text x="25.4" y="41.9">R5</text>
<text x="54.7" y="41.6">22uF</text>
<text x="54.7" y="38.4">C2</text>
<text x="68.8" y="41.6">0.1uF</text>
<text x="68.8" y="38.4">C1</text>
<text x="94.8" y="36.2">ESP32-C6-WROOM-1-N4</text>
<text x="204.3" y="38.4">U5</text>
<text x="294" y="41.3">WS2812B-2020</text>
<text x="294" y="38.1">LED1</text>
<text x="465.7" y="37.8">1uF</text>
<text x="530.9" y="37.8">10uF</text>
<text x="25.4" y="45.1">10k</text>
<text x="381.7" y="52.5">USB1</text>
<text x="26.5" y="59.1">1uF</text>
<text x="26.5" y="56">C3</text>
<text x="381.7" y="55.7">MUP-U20401-2</text>
<text x="520" y="59.1">4.7k</text>
<text x="520" y="56.1">R8</text>
<text x="35.2" y="64.9">SW2</text>
<text x="288.7" y="64.6">LED2</text>
<text x="36.7" y="69">C4</text>
<text x="288.7" y="67.8">WS2812B-2020</text>
<text x="504.1" y="70.2">U1</text>
<text x="36.7" y="72.2">0.1uF</text>
<text x="504.1" y="73.3">B5817W</text>
<text x="294" y="89.5">ESP TEST</text>
<text x="294" y="86.3">LED3</text>
<text x="470.6" y="89.4">R11</text>
<text x="49.4" y="93.1">SW3</text>
<text x="278.4" y="94.4">5.1K</text>
<text x="278.4" y="91.3">R9</text>
<text x="470.6" y="92.6">2.5</text>
<text x="511.2" y="94.7">R14</text>
<text x="353.5" y="100.2">R6</text>
<text x="367.6" y="100.2">R7</text>
<text x="511.2" y="97.9">10k</text>
<text x="353.5" y="103.3">5.1k</text>
<text x="367.6" y="103.3">5.1k</text>
<text x="456.8" y="109">SW1</text>
<text x="457" y="112.5">TS128CJ</text>
<text x="204.2" y="136">Q2</text>
<text x="433.6" y="136">DW01A</text>
<text x="433.6" y="132.8">DW01A</text>
<text x="454.7" y="137.4">100nF</text>
<text x="454.7" y="134.2">AC2</text>
<text x="79" y="143.8">220k</text>
<text x="79" y="140.6">R3</text>
<text x="204.2" y="139.2">DMP1045U-7</text>
<text x="373.6" y="143.8">1.2k</text>
<text x="373.6" y="140.7">AR13</text>
<text x="475.9" y="142.4">100</text>
<text x="475.9" y="139.2">AR5</text>
<text x="79" y="152.9">R4</text>
<text x="220.1" y="155.5">U2</text>
<text x="79" y="156.1">220k</text>
<text x="192.8" y="160.1">R12</text>
<text x="220.1" y="158.6">B5817W</text>
<text x="409.6" y="161.6">1K</text>
<text x="409.6" y="158.3">AR4</text>
<text x="492.1" y="161.6">10uF</text>
<text x="492.1" y="158.3">AC1</text>
<text x="192.8" y="163.6">10K</text>
<text x="449.4" y="179.5">Q1</text>
<text x="202.5" y="191.6">MEMORY</text>
<text x="320.8" y="188.4">TP4056</text>
<text x="328.2" y="191.7">TP4056</text>
<text x="427.5" y="190.1">WA-FS8205A</text>
<text x="202.5" y="194.8">W25Q128DR-TD</text>
<text x="298.1" y="195.4">AC3</text>
<text x="46.6" y="201.8">Jumper</text>
<text x="46.6" y="198.6">JP4</text>
<text x="298.1" y="198.6">100nF</text>
<text x="84.3" y="209.3">BMI</text>
<text x="252.2" y="207.8">UC2</text>
<text x="84.3" y="212.5">BMI323</text>
<text x="118.2" y="214.4">100nF</text>
<text x="118.2" y="211.3">DC1</text>
<text x="252.2" y="210.7">1uf</text>
<text x="306.5" y="213.2">CN2</text>
<text x="306.5" y="216.2">JST-PH-2-SMT-RA</text>
<text x="38.5" y="232.3">R1</text>
<text x="117.8" y="228.9">DC2</text>
<text x="118.2" y="232.1">100nF</text>
<text x="38.5" y="235.5">10K</text>
<text x="38.5" y="249.6">10K</text>
<text x="38.5" y="246.5">R2</text>
</g>
<g font-size="3.2" fill="#00f">
<text x="375.4" y="28.4" transform="rotate(-90 375.4 28.4)">1</text>
<text x="378.9" y="28.4" transform="rotate(-90 378.9 28.4)">4</text>
<text x="481.1" y="26.3">1</text>
<text x="484.6" y="28.1">VIN</text>
<text x="494.2" y="28.1">VOUT</text>
<text x="504.6" y="26.3">5</text>
<text x="354.8" y="35.1">A4B9</text>
<text x="376.8" y="31.2" transform="rotate(-90 376.8 31.2)">1</text>
<text x="380.3" y="31.2" transform="rotate(-90 380.3 31.2)">4</text>
<text x="481.1" y="33.4">3</text>
<text x="484.6" y="35.1">EN</text>
<text x="498.6" y="35.1">NC</text>
<text x="504.6" y="33.4">4</text>
<text x="225.5" y="40.4">5</text>
<text x="230" y="41.8">VCC</text>
<text x="359" y="38.7">B8</text>
<text x="364.7" y="36.9">VBUS</text>
<text x="364.7" y="40.4">SBU2</text>
<text x="82.5" y="44">2</text>
<text x="82.5" y="47.5">3</text>
<text x="86" y="45.7">3V3</text>
<text x="225.5" y="44">4</text>
<text x="225.5" y="47.5">3</text>
<text x="230" y="45.4">GND</text>
<text x="287.1" y="45.7">1</text>
<text x="290.6" y="47.5">DO</text>
<text x="359" y="45.7">B7</text>
<text x="359" y="42.2">A5</text>
<text x="364.7" y="44">CC1</text>
<text x="364.7" y="47.5">DN2</text>
<text x="82.5" y="51">4</text>
<text x="86" y="49.2">EN</text>
<text x="86" y="52.8">IO4</text>
<text x="225.5" y="51">2</text>
<text x="230" y="48.9">TX</text>
<text x="230" y="52.4">RX</text>
<text x="301.8" y="51">DI</text>
<text x="307.1" y="49.2">3</text>
<text x="359" y="49.2">A6</text>
<text x="359" y="52.8">A7</text>
<text x="364.7" y="51">DP1</text>
<text x="82.5" y="54.5">5</text>
<text x="82.5" y="58.1">6</text>
<text x="86" y="56.3">IO5</text>
<text x="86" y="59.8">IO6</text>
<text x="225.5" y="54.5">1</text>
<text x="230" y="56">PPS</text>
<text x="359" y="56.3">B6</text>
<text x="359" y="59.8">A8</text>
<text x="364.7" y="54.5">DN1</text>
<text x="364.7" y="58.1">DP2</text>
<text x="33.3" y="61.6">1</text>
<text x="42.3" y="61.6">2</text>
<text x="82.5" y="61.6">7</text>
<text x="82.5" y="65.1">8</text>
<text x="86" y="63.4">IO7</text>
<text x="359" y="63.4">B5</text>
<text x="364.7" y="61.6">SBU1</text>
<text x="364.7" y="65.1">CC2</text>
<text x="82.5" y="68.7">9</text>
<text x="86" y="66.9">IO0</text>
<text x="86" y="70.4">IO1</text>
<text x="352.8" y="70.4">B1A12</text>
<text x="354.8" y="66.9">B4A9</text>
<text x="364.7" y="68.7">VBUS</text>
<text x="80.5" y="72.2">10</text>
<text x="80.5" y="75.7">11</text>
<text x="86" y="73.9">IO8</text>
<text x="86" y="77.5">IO10</text>
<text x="109.5" y="77.5">27</text>
<text x="281.8" y="72.2">1</text>
<text x="285.3" y="73.9">DO</text>
<text x="296.5" y="77.5">DI</text>
<text x="301.8" y="75.7">3</text>
<text x="364.7" y="72.2">GND</text>
<text x="375.4" y="76.3" transform="rotate(-90 375.4 76.3)">2</text>
<text x="376.8" y="73.6" transform="rotate(-90 376.8 73.6)">2</text>
<text x="378.9" y="76.3" transform="rotate(-90 378.9 76.3)">3</text>
<text x="380.3" y="73.6" transform="rotate(-90 380.3 73.6)">3</text>
<text x="80.5" y="79.2">12</text>
<text x="80.5" y="82.8">13</text>
<text x="86" y="81">IO11</text>
<text x="102.2" y="82.8">IO3</text>
<text x="102.2" y="79.2">IO2</text>
<text x="109.5" y="81">26</text>
<text x="47.4" y="89.8">1</text>
<text x="56.4" y="89.8">2</text>
<text x="80.5" y="86.3">14</text>
<text x="80.5" y="89.8">15</text>
<text x="86" y="84.5">IO12</text>
<text x="86" y="88.1">IO13</text>
<text x="99.2" y="89.8">RXD0</text>
<text x="99.5" y="86.3">TXD0</text>
<text x="109.5" y="88.1">24</text>
<text x="109.5" y="84.5">25</text>
<text x="80.5" y="93.3">16</text>
<text x="86" y="91.6">IO9</text>
<text x="86" y="95.1">IO18</text>
<text x="100.2" y="93.3">IO15</text>
<text x="109.5" y="95.1">22</text>
<text x="109.5" y="91.6">23</text>
<text x="453" y="90.2" transform="rotate(-90 453 90.2)">2</text>
<text x="460" y="90.2" transform="rotate(-90 460 90.2)">4</text>
<text x="80.5" y="96.9">17</text>
<text x="80.5" y="100.4">18</text>
<text x="86" y="98.6">IO19</text>
<text x="100.2" y="100.4">IO23</text>
<text x="103.5" y="96.9">NC</text>
<text x="109.5" y="98.6">21</text>
<text x="80.5" y="103.9">19</text>
<text x="86" y="102.2">IO20</text>
<text x="86" y="105.7">IO21</text>
<text x="100.2" y="103.9">IO22</text>
<text x="109.5" y="102.2">20</text>
<text x="453" y="102.8" transform="rotate(-90 453 102.8)">1</text>
<text x="460" y="102.8" transform="rotate(-90 460 102.8)">3</text>
<text x="329.5" y="134.3" transform="rotate(-90 329.5 134.3)">3</text>
<text x="422.9" y="141">1</text>
<text x="426.4" y="142.7">OD</text>
<text x="199.7" y="144.5" transform="rotate(-90 199.7 144.5)">D</text>
<text x="215.5" y="144.1" transform="rotate(-90 215.5 144.1)">S</text>
<text x="312" y="146.3">6</text>
<text x="316.4" y="147.7">STDBY</text>
<text x="330.9" y="144" transform="rotate(-90 330.9 144)">GND</text>
<text x="334.2" y="147.7">PROG</text>
<text x="345.7" y="146.3">2</text>
<text x="422.9" y="144.5">2</text>
<text x="422.9" y="148">3</text>
<text x="426.4" y="146.3">CS</text>
<text x="426.4" y="149.8">OC</text>
<text x="440.6" y="149.8">TD</text>
<text x="446.4" y="148">4</text>
<text x="205.7" y="155.1" transform="rotate(-90 205.7 155.1)">G</text>
<text x="312" y="156.8">7</text>
<text x="316.4" y="158.3">CHRG</text>
<text x="334.7" y="158.3">TEMP</text>
<text x="345.7" y="156.8">1</text>
<text x="312" y="167.4">8</text>
<text x="429.7" y="164.5" transform="rotate(-90 429.7 164.5)">G1</text>
<text x="436.7" y="164.7" transform="rotate(-90 436.7 164.7)">D12</text>
<text x="316.4" y="168.8">CE</text>
<text x="420.9" y="170.6">S1</text>
<text x="449.8" y="172.4">S2</text>
<text x="449.8" y="168.8">S2</text>
<text x="312" y="178">4</text>
<text x="316.4" y="179.4">VCC</text>
<text x="337" y="179.4">BAT</text>
<text x="345.7" y="178">5</text>
<text x="420.5" y="175.9">S1</text>
<text x="436.7" y="187.9" transform="rotate(-90 436.7 187.9)">D12</text>
<text x="443.8" y="186.1" transform="rotate(-90 443.8 186.1)">G2</text>
<text x="190.1" y="199.2">1</text>
<text x="190.1" y="202.7">2</text>
<text x="193.6" y="200.9">CS#</text>
<text x="217.1" y="202.7">7</text>
<text x="190.1" y="206.2">3</text>
<text x="193.6" y="204.5">SO</text>
<text x="193.6" y="208">WP#</text>
<text x="204" y="204.5">HOLD#</text>
<text x="207.3" y="208">SCLK</text>
<text x="217.1" y="209.8">5</text>
<text x="217.1" y="206.2">6</text>
<text x="338.3" y="206.4" transform="rotate(-90 338.3 206.4)">3</text>
<text x="340.1" y="209.9" transform="rotate(-90 340.1 209.9)">3</text>
<text x="345.9" y="209.8">1</text>
<text x="212.1" y="211.5">SI</text>
<text x="340.1" y="215.9" transform="rotate(-90 340.1 215.9)">4</text>
<text x="342.4" y="211.5">1</text>
<text x="342.4" y="215.1">2</text>
<text x="345.9" y="213.3">2</text>
<text x="71.9" y="220.3">4</text>
<text x="338.3" y="219.4" transform="rotate(-90 338.3 219.4)">4</text>
<text x="71.9" y="223.9">9</text>
<text x="75.4" y="222.1">INT1</text>
<text x="75.4" y="225.6">INT2</text>
<text x="92.9" y="232.7">NC</text>
<text x="99" y="230.9">2</text>
<text x="69.9" y="238">14</text>
<text x="71.9" y="234.5">1</text>
<text x="75.4" y="236.2">SDO</text>
<text x="75.4" y="239.7">SDX</text>
<text x="92.9" y="239.7">NC</text>
<text x="92.9" y="236.2">NC</text>
<text x="99" y="238">10</text>
<text x="99" y="234.5">3</text>
<text x="92.9" y="243.3">NC</text>
<text x="99" y="241.5">11</text>
<text x="69.9" y="248.6">12</text>
<text x="75.4" y="250.3">CSB</text>
<text x="69.9" y="252.1">13</text>
<text x="75.4" y="253.9">SCX</text>
</g>
<g font-size="3.2">
<text x="481.1" y="29.8">2</text>
<text x="352.8" y="31.6">A1B12</text>
<text x="364.7" y="33.4">GND</text>
<text x="484.6" y="31.6">GND</text>
<text x="82.5" y="40.4">1</text>
<text x="86" y="42.2">GND</text>
<text x="100.8" y="47.5">GND</text>
<text x="100.8" y="44">GND</text>
<text x="109.5" y="45.7">36</text>
<text x="109.5" y="42.2">37</text>
<text x="100.8" y="51">GND</text>
<text x="109.5" y="52.8">34</text>
<text x="109.5" y="49.2">35</text>
<text x="287.1" y="49.2">2</text>
<text x="290.6" y="51">GND</text>
<text x="100.8" y="58.1">GND</text>
<text x="100.8" y="54.5">GND</text>
<text x="109.5" y="59.8">32</text>
<text x="109.5" y="56.3">33</text>
<text x="100.8" y="65.1">GND</text>
<text x="100.8" y="61.6">GND</text>
<text x="109.5" y="63.4">31</text>
<text x="100.8" y="68.7">GND</text>
<text x="109.5" y="70.4">29</text>
<text x="109.5" y="66.9">30</text>
<text x="100.8" y="75.7">GND</text>
<text x="100.8" y="72.2">GND</text>
<text x="109.5" y="73.9">28</text>
<text x="281.8" y="75.7">2</text>
<text x="285.3" y="77.5">GND</text>
<text x="437.7" y="142.7">GND</text>
<text x="446.4" y="141">6</text>
<text x="190.1" y="209.8">4</text>
<text x="193.6" y="211.5">VSS</text>
<text x="86.4" y="257.4">GNDIO</text>
<text x="90.2" y="253.9">GND</text>
<text x="99" y="255.6">6</text>
<text x="99" y="252.1">7</text>
</g>
<g font-size="3.2" fill="#f00">
<text x="298.6" y="47.5">VDD</text>
<text x="307.1" y="45.7">4</text>
<text x="293.3" y="73.9">VDD</text>
<text x="301.8" y="72.2">4</text>
<text x="438.4" y="146.3">VCC</text>
<text x="446.4" y="144.5">5</text>
<text x="209.1" y="200.9">VCC</text>
<text x="217.1" y="199.2">8</text>
<text x="90.4" y="218.6">VDD</text>
<text x="99" y="220.3">5</text>
<text x="99" y="216.8">8</text>
<text x="86.6" y="222.1">VDDIO</text>
</g>
<g font-size="1.8" fill="#00f">
<text x="234.6" y="39">ATGM336H GPS</text>
<text x="66.4" y="62.6">MOSI</text>
<text x="121.7" y="77.8">MISO</text>
</g>
<g font-size="1.4" fill="#238d23">
<text x="195.9" y="40.9" transform="rotate(-90 195.9 40.9)">S</text>
<text x="200.1" y="36.7" transform="rotate(-90 200.1 36.7)">G</text>
<text x="203.3" y="40.9" transform="rotate(-90 203.3 40.9)">D</text>
</g>
</svg>
